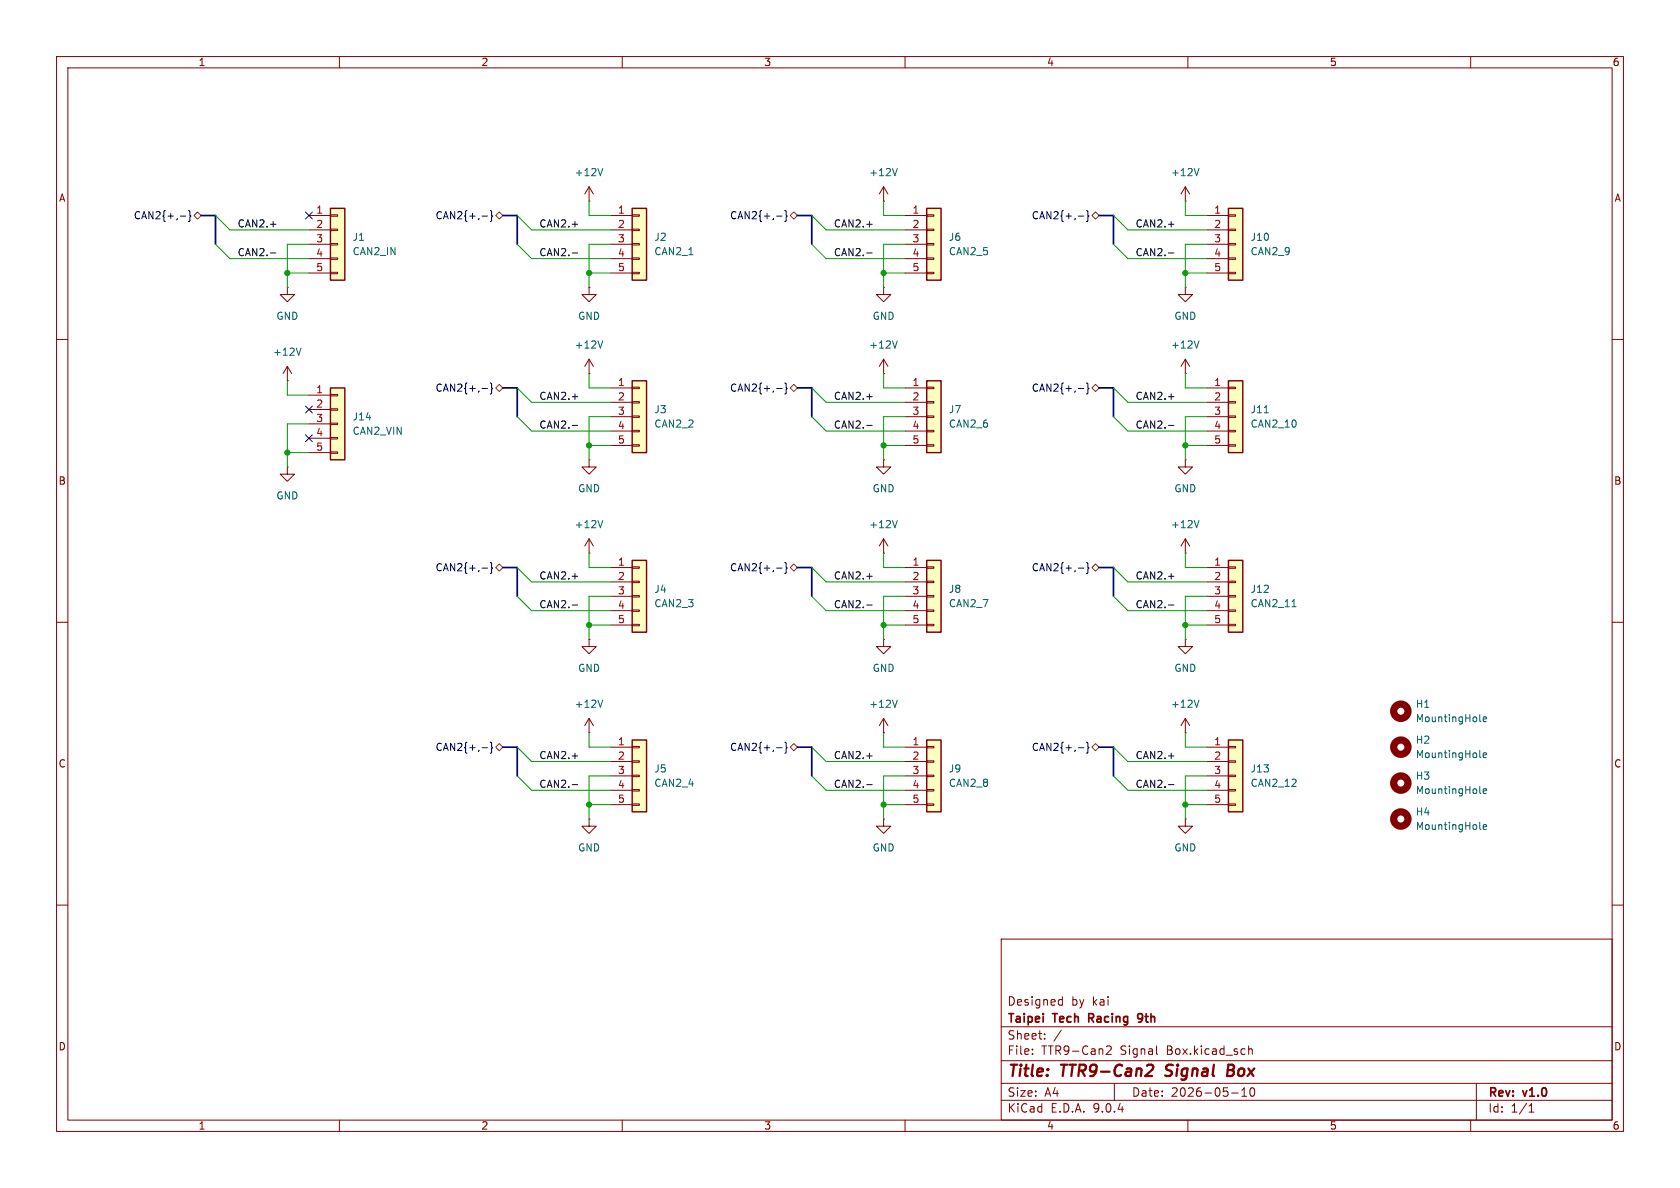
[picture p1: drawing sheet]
<svg xmlns="http://www.w3.org/2000/svg" width="297mm" height="210mm" viewBox="0 0 297 210" stroke-linecap="round" stroke-linejoin="round" font-family="sans-serif">
<g fill="none" stroke="#840000" stroke-width=".18">
<path d="M10 10h277v190h-277zM12 12h273v186h-273zM60 10v2M110 10v2M160 10v2M210 10v2M260 10v2M10 60h2M285 60h2M10 110h2M285 110h2M10 160h2"/>
<path d="M177 166h108v32h-108zM187.4 176.7l.4 .1M187.8 176.2v1.5M187.8 177.6l-.4 .1M285 160h2M60 198v2M110 198v2M160 198v2M177 194.5h108M177 191.5h108M177 187.5h108M177 181.5h108"/>
<path d="M182.5 186.3v.1M182.5 185.5v.1M184.7 183.6v.1M184.7 182.8v.1M187.6 182.1l-1.3 2M195.6 185l.6-.1 .2 .1 .1 .3-1 1.1h1M197 191.5v3M204.5 186.2l.2 .2M210 198v2M217.7 193.2h1.2M219.5 193.8h.9M219.5 192.7l.5-.4v1.5"/>
<path d="M220.7 184.9v1.5M220.7 185.5l.3-.1 .3 .1 .1 .9M221.1 192.4l.2-.1a.81 .81 0 0 1 .6 .6 .81 .81 0 0 1-.3 .8l-.1 .1a.81 .81 0 0 1-.4-1.4zM260 198v2M261 191.5v6.5M270.3 196.6h.9M270.3 195.5l.4-.4v1.5"/>
</g>
<path d="M203.1 188.2h.5a.45 .45 0 0 1 .3 .6l-.2 .3-1.3 1.1h1.3M206 190.1l.3 .1M206.3 188.4l-.1 .2v.4M217.1 189.2h.6M217.7 189.2l.3 .1M217.8 188.2h-.6l-.3 2 1-.1M217.9 189.1l-.2 .1" fill="none" stroke="#840000" stroke-width=".4"/>
<path d="M192.5 180h.6M193.1 179.2h-.6v1.5M201.8 179.3l-.4-.1-.3 .3 .2 .5h.5M201.9 180.3a.53 .53 0 0 1-.6 .4" fill="none" stroke="#840000" stroke-width=".3"/>
<path d="M163.8 130.8h2.6v12.7h-2.6z" fill="#ffffc2"/>
<path d="M163.8 130.8h2.6v12.7h-2.6z" fill="none" stroke="#840000" stroke-width=".25"/>
<g fill="none" stroke="#840000" stroke-width=".18">
<path d="M160 132.1h3.8M160 134.6h3.8M160 137.2h3.8M160 139.7h3.8M163.8 132h1.3v.2h-1.3zM163.8 134.5h1.3v.2h-1.3zM163.8 137h1.3v.3h-1.3zM163.8 139.6h1.3v.2h-1.3zM209.5 129.5h.1M209.5 127l-.7 1.3M209.5 127l.8 1.3M209.5 127v2.5"/>
<path d="M160 142.2h3.8M163.8 142.1h1.3v.3h-1.3z"/>
</g>
<path d="M212 123.8l-.5 1.2M261.6 127.4l.2 .2M262.2 127.2l.6-.2v-.2l-.4-.1-.2 .2 .1 .6h.5" fill="none" stroke="#006464" stroke-width=".18"/>
<circle cx="247.6" cy="125.7" r="1.27" fill="none" stroke="#840000" stroke-width="1.3"/>
<path d="M217.2 99.1h2.5v12.7h-2.5z" fill="#ffffc2"/>
<path d="M217.2 99.1h2.5v12.7h-2.5z" fill="none" stroke="#840000" stroke-width=".25"/>
<g fill="none" stroke="#840000" stroke-width=".18">
<path d="M209.5 97.8h.1M209.5 95.3l-.7 1.2M209.5 95.3l.8 1.2M209.5 95.3v2.5M213.4 100.3h3.8M213.4 102.9h3.8M213.4 105.4h3.8M213.4 108h3.8M213.4 110.5h3.8M217.2 100.2h1.2v.3h-1.2zM217.2 102.7h1.2v.3h-1.2zM217.2 105.3h1.2v.2h-1.2z"/>
<path d="M217.2 107.8h1.2v.3h-1.2zM217.2 110.4h1.2v.2h-1.2z"/>
</g>
<path d="M212 92l-.5 1.3M228.4 107.3h.7M261.6 146.4l.2 .2M262.2 146.2l.6-.1v-.3h-.4l-.2 .2 .1 .6h.5" fill="none" stroke="#006464" stroke-width=".18"/>
<circle cx="247.6" cy="144.8" r="1.27" fill="none" stroke="#840000" stroke-width="1.3"/>
<path d="M111.8 36.8h2.5v12.7h-2.5z" fill="#ffffc2"/>
<path d="M111.8 36.8h2.5v12.7h-2.5z" fill="none" stroke="#840000" stroke-width=".25"/>
<g fill="none" stroke="#840000" stroke-width=".18">
<path d="M107.9 38.1h3.9M111.8 38h1.2v.2h-1.2zM107.9 40.6h3.9M107.9 43.2h3.9M107.9 45.7h3.9M107.9 48.3h3.9M111.8 40.5h1.2v.3h-1.2zM111.8 43.1h1.2v.2h-1.2zM111.8 45.6h1.2v.2h-1.2zM111.8 48.1h1.2v.3h-1.2zM209.5 66h.1M209.5 63.5l-.7 1.3"/>
<path d="M209.5 63.5l.8 1.3M209.5 63.5v2.5M156.2 97.8h.1M156.2 95.3l-.8 1.2M156.2 95.3l.8 1.2M156.2 95.3v2.5M104.1 129.5h.1M104.1 127l-.7 1.3M104.1 127l.8 1.3M104.1 127v2.5"/>
</g>
<path d="M212 60.3l-.5 1.2M158.6 92l-.4 1.3M106.6 123.8l-.5 1.2M262.2 139.9l.6-.2v-.2l-.4-.1-.2 .2 .1 .6h.5M261.6 140.1l.2 .2" fill="none" stroke="#006464" stroke-width=".18"/>
<circle cx="247.6" cy="138.4" r="1.27" fill="none" stroke="#840000" stroke-width="1.3"/>
<path d="M163.8 99.1h2.6v12.7h-2.6z" fill="#ffffc2"/>
<path d="M163.8 99.1h2.6v12.7h-2.6z" fill="none" stroke="#840000" stroke-width=".25"/>
<g fill="none" stroke="#840000" stroke-width=".18">
<path d="M209.5 50.8v1.3h1.3l-1.3 1.2-1.2-1.2h1.2M209.5 50.8h.1M209.5 81.3v1.3h1.3l-1.3 1.2-1.2-1.2h1.2M209.5 81.3h.1M104.1 113v1.3h1.3l-1.3 1.3-1.2-1.3h1.2M104.1 113h.1M160 100.3h3.8M160 102.9h3.8M160 105.4h3.8M160 108h3.8M160 110.5h3.8M163.8 100.2h1.3v.3h-1.3z"/>
<path d="M163.8 102.7h1.3v.3h-1.3zM163.8 105.3h1.3v.2h-1.3zM163.8 107.8h1.3v.3h-1.3zM163.8 110.4h1.3v.2h-1.3zM209.5 113v1.3h1.3l-1.3 1.3-1.2-1.3h1.2M209.5 113h.1"/>
</g>
<path d="M111.8 67.3h2.5v12.7h-2.5z" fill="#ffffc2"/>
<path d="M111.8 67.3h2.5v12.7h-2.5z" fill="none" stroke="#840000" stroke-width=".25"/>
<path d="M107.9 68.6h3.9M107.9 71.1h3.9M107.9 73.7h3.9M107.9 76.2h3.9M107.9 78.7h3.9M111.8 68.5h1.2v.2h-1.2zM111.8 71h1.2v.2h-1.2zM111.8 73.5h1.2v.3h-1.2zM111.8 76.1h1.2v.2h-1.2zM111.8 78.6h1.2v.3h-1.2zM156.2 144.8v1.3h1.3l-1.3 1.2-1.3-1.2h1.3M156.2 144.8h.1" fill="none" stroke="#840000" stroke-width=".18"/>
<path d="M163.8 36.8h2.6v12.7h-2.6z" fill="#ffffc2"/>
<path d="M163.8 36.8h2.6v12.7h-2.6z" fill="none" stroke="#840000" stroke-width=".25"/>
<path d="M160 38.1h3.8M163.8 38h1.3v.2h-1.3zM160 40.6h3.8M160 43.2h3.8M160 45.7h3.8M160 48.3h3.8M163.8 40.5h1.3v.3h-1.3zM163.8 43.1h1.3v.2h-1.3zM163.8 45.6h1.3v.2h-1.3zM163.8 48.1h1.3v.3h-1.3z" fill="none" stroke="#840000" stroke-width=".18"/>
<circle cx="247.6" cy="132.1" r="1.27" fill="none" stroke="#840000" stroke-width="1.3"/>
<path d="M261.6 133.7l.2 .2M262.2 133.5l.6-.1v-.3h-.4l-.2 .2 .1 .6h.5" fill="none" stroke="#006464" stroke-width=".18"/>
<path d="M163.8 67.3h2.6v12.7h-2.6z" fill="#ffffc2"/>
<path d="M163.8 67.3h2.6v12.7h-2.6z" fill="none" stroke="#840000" stroke-width=".25"/>
<path d="M160 68.6h3.8M160 71.1h3.8M160 73.7h3.8M160 76.2h3.8M160 78.7h3.8M163.8 68.5h1.3v.2h-1.3zM163.8 71h1.3v.2h-1.3zM163.8 73.5h1.3v.3h-1.3zM163.8 76.1h1.3v.2h-1.3zM163.8 78.6h1.3v.3h-1.3z" fill="none" stroke="#840000" stroke-width=".18"/>
<path d="M217.2 130.8h2.5v12.7h-2.5z" fill="#ffffc2"/>
<path d="M217.2 130.8h2.5v12.7h-2.5z" fill="none" stroke="#840000" stroke-width=".25"/>
<g fill="none" stroke="#840000" stroke-width=".18">
<path d="M104.1 35.6h.1M104.1 33l-.7 1.3M104.1 33l.8 1.3M104.1 33v2.6M156.2 35.6h.1M156.2 33l-.8 1.3M156.2 33l.8 1.3M156.2 33v2.6M156.2 50.8v1.3h1.3l-1.3 1.2-1.3-1.2h1.3M156.2 50.8h.1M156.2 66h.1M156.2 63.5v2.5"/>
<path d="M156.2 63.5l-.8 1.3M156.2 63.5l.8 1.3M50.8 82.6v1.2h1.3l-1.3 1.3-1.3-1.3h1.3M50.8 82.6h.1M156.2 81.3v1.3h1.3l-1.3 1.2-1.3-1.2h1.3M156.2 81.3h.1M213.4 132.1h3.8M213.4 134.6h3.8M213.4 137.2h3.8M213.4 139.7h3.8M217.2 132h1.2v.2h-1.2zM217.2 134.5h1.2v.2h-1.2z"/>
<path d="M217.2 137h1.2v.3h-1.2zM217.2 139.6h1.2v.2h-1.2zM209.5 144.8v1.3h1.3l-1.3 1.2-1.2-1.2h1.2M209.5 144.8h.1M213.4 142.2h3.8M217.2 142.1h1.2v.3h-1.2z"/>
</g>
<path d="M106.6 29.8l-.5 1.3M158.6 29.8l-.4 1.3M158.6 60.3l-.4 1.2" fill="none" stroke="#006464" stroke-width=".18"/>
<path d="M111.8 130.8h2.5v12.7h-2.5z" fill="#ffffc2"/>
<path d="M111.8 130.8h2.5v12.7h-2.5z" fill="none" stroke="#840000" stroke-width=".25"/>
<path d="M107.9 132.1h3.9M107.9 134.6h3.9M107.9 137.2h3.9M107.9 139.7h3.9M111.8 132h1.2v.2h-1.2zM111.8 134.5h1.2v.2h-1.2zM111.8 137h1.2v.3h-1.2zM111.8 139.6h1.2v.2h-1.2zM107.9 142.2h3.9M111.8 142.1h1.2v.3h-1.2z" fill="none" stroke="#840000" stroke-width=".18"/>
<path d="M217.2 67.3h2.5v12.7h-2.5z" fill="#ffffc2"/>
<path d="M217.2 67.3h2.5v12.7h-2.5z" fill="none" stroke="#840000" stroke-width=".25"/>
<g fill="none" stroke="#840000" stroke-width=".18">
<path d="M213.4 68.6h3.8M213.4 71.1h3.8M213.4 73.7h3.8M213.4 76.2h3.8M213.4 78.7h3.8M217.2 68.5h1.2v.2h-1.2zM217.2 71h1.2v.2h-1.2zM217.2 73.5h1.2v.3h-1.2zM217.2 76.1h1.2v.2h-1.2zM217.2 78.6h1.2v.3h-1.2zM156.2 129.5h.1M156.2 127l-.8 1.3"/>
<path d="M156.2 127l.8 1.3M156.2 127v2.5"/>
</g>
<path d="M223.5 73h.7M158.6 123.8l-.4 1.2" fill="none" stroke="#006464" stroke-width=".18"/>
<path d="M58.4 36.8h2.6v12.7h-2.6z" fill="#ffffc2"/>
<path d="M58.4 36.8h2.6v12.7h-2.6z" fill="none" stroke="#840000" stroke-width=".25"/>
<path d="M54.6 38.1h3.8M58.4 38h1.3v.2h-1.3zM54.6 40.6h3.8M54.6 43.2h3.8M54.6 45.7h3.8M54.6 48.3h3.8M58.4 40.5h1.3v.3h-1.3zM58.4 43.1h1.3v.2h-1.3zM58.4 45.6h1.3v.2h-1.3zM58.4 48.1h1.3v.3h-1.3z" fill="none" stroke="#840000" stroke-width=".18"/>
<path d="M111.8 99.1h2.5v12.7h-2.5z" fill="#ffffc2"/>
<path d="M111.8 99.1h2.5v12.7h-2.5z" fill="none" stroke="#840000" stroke-width=".25"/>
<path d="M107.9 100.3h3.9M107.9 102.9h3.9M107.9 105.4h3.9M107.9 108h3.9M107.9 110.5h3.9M111.8 100.2h1.2v.3h-1.2zM111.8 102.7h1.2v.3h-1.2zM111.8 105.3h1.2v.2h-1.2zM111.8 107.8h1.2v.3h-1.2zM111.8 110.4h1.2v.2h-1.2zM104.1 144.8v1.3h1.3l-1.3 1.2-1.2-1.2h1.2M104.1 144.8h.1" fill="none" stroke="#840000" stroke-width=".18"/>
<path d="M58.4 68.6h2.6v12.7h-2.6z" fill="#ffffc2"/>
<path d="M58.4 68.6h2.6v12.7h-2.6z" fill="none" stroke="#840000" stroke-width=".25"/>
<path d="M54.6 69.9h3.8M54.6 72.4h3.8M54.6 74.9h3.8M54.6 77.5h3.8M58.4 69.7h1.3v.3h-1.3zM58.4 72.3h1.3v.2h-1.3zM58.4 74.8h1.3v.3h-1.3zM58.4 77.3h1.3v.3h-1.3zM58.4 79.9h1.3v.2h-1.3zM54.6 80h3.8M156.2 113v1.3h1.3l-1.3 1.3-1.3-1.3h1.3M156.2 113h.1" fill="none" stroke="#840000" stroke-width=".18"/>
<path d="M217.2 36.8h2.5v12.7h-2.5z" fill="#ffffc2"/>
<path d="M217.2 36.8h2.5v12.7h-2.5z" fill="none" stroke="#840000" stroke-width=".25"/>
<g fill="none" stroke="#840000" stroke-width=".18">
<path d="M209.5 35.6h.1M209.5 33l-.7 1.3M209.5 33l.8 1.3M209.5 33v2.6M213.4 38.1h3.8M217.2 38h1.2v.2h-1.2zM50.8 50.8v1.3h1.3l-1.3 1.2-1.3-1.2h1.3M50.8 50.8h.1M104.1 50.8v1.3h1.3l-1.3 1.2-1.2-1.2h1.2M104.1 50.8h.1M213.4 40.6h3.8M213.4 43.2h3.8"/>
<path d="M213.4 45.7h3.8M213.4 48.3h3.8M217.2 40.5h1.2v.3h-1.2zM217.2 43.1h1.2v.2h-1.2zM217.2 45.6h1.2v.2h-1.2zM217.2 48.1h1.2v.3h-1.2zM50.8 67.3h.1M50.8 64.8l-.8 1.2M50.8 64.8l.8 1.2M50.8 64.8v2.5M104.1 66h.1M104.1 63.5l-.7 1.3"/>
<path d="M104.1 63.5l.8 1.3M104.1 63.5v2.5M104.1 81.3v1.3h1.3l-1.3 1.2-1.2-1.2h1.2M104.1 81.3h.1M104.1 97.8h.1M104.1 95.3v2.5M104.1 95.3l-.7 1.2M104.1 95.3l.8 1.2"/>
</g>
<path d="M212 29.8l-.5 1.3M53.2 61.5l-.4 1.3M106.6 60.3l-.5 1.2M106.6 92l-.5 1.3" fill="none" stroke="#006464" stroke-width=".18"/>
<g fill="none" stroke="#000084" stroke-width=".18">
<path d="M31.9 38.2h1M33.3 37.2l.3 .2v.6l.2 .2-.2 .2v.6l-.3 .2M54 37.5l1.2 1.2M55.2 37.5l-1.2 1.2M85.2 38.2h1M86.7 37.2l.2 .2v.6l.2 .2-.2 .2v.6l-.2 .2M137.3 38.2h1M138.7 37.2l.3 .2v.6l.2 .2-.2 .2v.6l-.3 .2M190.6 38.2h1M192.1 37.2l.2 .2v.6l.2 .2-.2 .2v.6l-.2 .2M54 76.9l1.2 1.2M54 71.8l1.2 1.2"/>
<path d="M55.2 76.9l-1.2 1.2M55.2 71.8l-1.2 1.2M85.2 68.7h1M86.7 67.7l.2 .2v.6l.2 .2-.2 .2v.6l-.2 .1M137.3 68.7h1M138.7 67.7l.3 .2v.6l.2 .2-.2 .2v.6l-.3 .1M190.6 68.7h1M192.1 67.7l.2 .2v.6l.2 .2-.2 .2v.6l-.2 .1M86.7 99.5l.2 .1v.6l.2 .2-.2 .2v.6l-.2 .2M138.7 99.5l.3 .1v.6l.2 .2-.2 .2v.6l-.3 .2M192.1 99.5l.2 .1v.6l.2 .2-.2 .2v.6l-.2 .2M85.2 100.4h1"/>
<path d="M137.3 100.4h1M190.6 100.4h1M85.2 132.2h1M86.7 131.2l.2 .2v.6l.2 .2-.2 .2v.6l-.2 .1M137.3 132.2h1M138.7 131.2l.3 .2v.6l.2 .2-.2 .2v.6l-.3 .1M190.6 132.2h1M192.1 131.2l.2 .2v.6l.2 .2-.2 .2v.6l-.2 .1"/>
</g>
<g fill="none" stroke="#725600" stroke-width=".18">
<path d="M34.3 38.1l.6-.6 .7 .6-.7 .6zM87.6 38.1l.7-.6 .6 .6-.6 .6zM139.7 38.1l.6-.6 .7 .6-.7 .6zM193 38.1l.7-.6 .6 .6-.6 .6zM87.6 68.6l.7-.7 .6 .7-.6 .6zM139.7 68.6l.6-.7 .7 .7-.7 .6zM193 68.6l.7-.7 .6 .7-.6 .6zM87.6 100.3l.7-.6 .6 .6-.6 .7zM139.7 100.3l.6-.6 .7 .6-.7 .7zM193 100.3l.7-.6 .6 .6-.6 .7zM87.6 132.1l.7-.7 .6 .7-.6 .6zM139.7 132.1l.6-.7 .7 .7-.7 .6z"/>
<path d="M193.7 131.4l.6 .7-.6 .6-.7-.6z"/>
</g>
<g fill="none" stroke="#0f0f0f" stroke-width=".18">
<path d="M47.8 39.6h1M101.2 39.6h.9M153.2 39.6h1M206.6 39.6h.9M47.8 44.7h1M101.2 44.7h.9M153.2 44.7h1M206.6 44.7h.9M101.2 75.2h.9M101.2 70.1h.9M153.2 75.2h1M153.2 70.1h1"/>
<path d="M206.6 75.2h.9M206.6 70.1h.9M101.2 107h.9M101.2 101.9h.9M153.2 107h1M153.2 101.9h1M206.6 107h.9M206.6 101.9h.9M101.2 133.6h.9M101.2 138.7h.9M153.2 133.6h1M153.2 138.7h1"/>
<path d="M206.6 133.6h.9M206.6 138.7h.9"/>
</g>
<g fill="none" stroke="#000084" stroke-width=".3">
<path d="M35.6 38.1h2.5v5.1M88.9 38.1h2.5v5.1M141 38.1h2.5v5.1M194.3 38.1h2.5v5.1M88.9 68.6h2.5v5.1M141 68.6h2.5v5.1M194.3 68.6h2.5v5.1M88.9 100.3h2.5v5.1M141 100.3h2.5v5.1M194.3 100.3h2.5v5.1M88.9 132.1h2.5v5.1M141 132.1h2.5v5.1"/>
<path d="M194.3 132.1h2.5v5.1"/>
</g>
<g fill="none" stroke="#009600" stroke-width=".18">
<path d="M38.1 38.1l2.5 2.5h14M91.4 38.1l2.6 2.5h13.9M104.1 35.6v2.5h3.8M143.5 38.1l2.5 2.5h14M156.2 35.6v2.5h3.8M196.8 38.1l2.6 2.5h14M209.5 35.6v2.5h3.9M38.1 43.2l2.5 2.5h14M50.8 48.3h3.8M54.6 43.2h-3.8v7.6M91.4 43.2l2.6 2.5h13.9M104.1 48.3h3.8"/>
<path d="M107.9 43.2h-3.8v7.6M143.5 43.2l2.5 2.5h14M156.2 48.3h3.8M160 43.2h-3.8v7.6M196.8 43.2l2.6 2.5h14M209.5 48.3h3.9M213.4 43.2h-3.9v7.6M50.8 67.3v2.6h3.8M54.6 74.9h-3.8v7.7M91.4 68.6l2.6 2.5h13.9M91.4 73.7l2.6 2.5h13.9M104.1 66v2.6h3.8"/>
<path d="M104.1 78.7h3.8M107.9 73.7h-3.8v7.6M143.5 68.6l2.5 2.5h14M143.5 73.7l2.5 2.5h14M156.2 66v2.6h3.8M156.2 78.7h3.8M160 73.7h-3.8v7.6M196.8 68.6l2.6 2.5h14M196.8 73.7l2.6 2.5h14M209.5 66v2.6h3.9M209.5 78.7h3.9M213.4 73.7h-3.9v7.6"/>
<path d="M50.8 80h3.8M104.1 97.8v2.5h3.8M156.2 97.8v2.5h3.8M209.5 97.8v2.5h3.9M91.4 100.3l2.6 2.6h13.9M91.4 105.4l2.6 2.6h13.9M104.1 110.5h3.8M107.9 105.4h-3.8v7.6M143.5 100.3l2.5 2.6h14M143.5 105.4l2.5 2.6h14M156.2 110.5h3.8M160 105.4h-3.8v7.6"/>
<path d="M196.8 100.3l2.6 2.6h14M196.8 105.4l2.6 2.6h14M209.5 110.5h3.9M213.4 105.4h-3.9v7.6M91.4 132.1l2.6 2.5h13.9M91.4 137.2l2.6 2.5h13.9M104.1 129.5v2.6h3.8M107.9 137.2h-3.8v7.6M143.5 132.1l2.5 2.5h14M143.5 137.2l2.5 2.5h14M156.2 129.5v2.6h3.8M160 137.2h-3.8v7.6"/>
<path d="M196.8 132.1l2.6 2.5h14M196.8 137.2l2.6 2.5h14M209.5 129.5v2.6h3.9M213.4 137.2h-3.9v7.6M104.1 142.2h3.8M156.2 142.2h3.8M209.5 142.2h3.9"/>
</g>
<g fill="#009600" stroke="#009600" stroke-width=".18">
<circle cx="156.2" cy="142.2" r=".46"/>
<circle cx="156.2" cy="110.5" r=".46"/>
<circle cx="104.1" cy="48.3" r=".46"/>
<circle cx="104.1" cy="78.7" r=".46"/>
<circle cx="209.5" cy="78.7" r=".46"/>
<circle cx="209.5" cy="48.3" r=".46"/>
<circle cx="50.8" cy="80" r=".46"/>
<circle cx="104.1" cy="142.2" r=".46"/>
<circle cx="104.1" cy="110.5" r=".46"/>
<circle cx="156.2" cy="48.3" r=".46"/>
<circle cx="156.2" cy="78.7" r=".46"/>
<circle cx="209.5" cy="142.2" r=".46"/>
<circle cx="209.5" cy="110.5" r=".46"/>
<circle cx="50.8" cy="48.3" r=".46"/>
</g>
<g font-size="2.8" fill="#840000">
<text x="178" y="190.9">Title:</text>
<text x="187.7" y="190.9">TTR9-Can2</text>
<text x="206.9" y="190.9">Signal</text>
<text x="218.6" y="190.9">Box</text>
</g>
<g font-size="2.1" fill="#840000">
<text x="178" y="178">Designed</text>
<text x="189.4" y="178">by</text>
<text x="193.2" y="178">kai</text>
<text x="178" y="184">Sheet:</text>
<text x="178" y="181.2">Taipei</text>
<text x="186.3" y="181.2">Tech</text>
<text x="193.1" y="181.2">Racing</text>
<text x="202.4" y="181.2">9th</text>
<text x="178" y="186.7">File:</text>
<text x="184.1" y="186.7">TTR9-Can2</text>
<text x="198.1" y="186.7">Signal</text>
<text x="206.4" y="186.7">Box.kicad_sch</text>
<text x="178" y="196.9">KiCad</text>
<text x="178" y="194.1">Size:</text>
<text x="184.7" y="194.1">A4</text>
<text x="185.7" y="196.9">E.D.A.</text>
<text x="193.3" y="196.9">9.0.4</text>
<text x="200" y="194.1">Date:</text>
<text x="207" y="194.1">2026-05-10</text>
<text x="263" y="194.3">Rev:</text>
<text x="263" y="196.9">Id:</text>
<text x="267.1" y="196.9">1/1</text>
<text x="269.4" y="194.3">v1.0</text>
</g>
<g font-size="1.8" fill="#840000">
<text x="35" y="11.9">1</text>
<text x="85" y="11.9">2</text>
<text x="135" y="11.9">3</text>
<text x="185" y="11.9">4</text>
<text x="235" y="11.9">5</text>
<text x="285" y="11.9">6</text>
<text x="10.3" y="35.9">A</text>
<text x="285.3" y="35.9">A</text>
<text x="10.3" y="85.9">B</text>
<text x="285.3" y="85.9">B</text>
<text x="10.3" y="135.9">C</text>
<text x="285.3" y="135.9">C</text>
<text x="10.3" y="185.9">D</text>
<text x="285.3" y="185.9">D</text>
<text x="35" y="199.9">1</text>
<text x="85" y="199.9">2</text>
<text x="135" y="199.9">3</text>
<text x="185" y="199.9">4</text>
<text x="235" y="199.9">5</text>
<text x="285" y="199.9">6</text>
</g>
<g font-size="1.8" fill="#006464">
<text x="101.5" y="31.3">+12V</text>
<text x="153.6" y="31.3">+12V</text>
<text x="206.9" y="31.3">+12V</text>
<text x="62.2" y="42.8">J1</text>
<text x="62.2" y="45.3">CAN2_IN</text>
<text x="115.6" y="42.8">J2</text>
<text x="115.6" y="45.3">CAN2_1</text>
<text x="167.6" y="42.8">J6</text>
<text x="167.6" y="45.3">CAN2_5</text>
<text x="221" y="45.3">CAN2_9</text>
<text x="221" y="42.8">J10</text>
<text x="48.8" y="56.7">GND</text>
<text x="102.1" y="56.7">GND</text>
<text x="154.2" y="56.7">GND</text>
<text x="207.5" y="56.7">GND</text>
<text x="48.2" y="63.1">+12V</text>
<text x="101.5" y="61.8">+12V</text>
<text x="153.6" y="61.8">+12V</text>
<text x="206.9" y="61.8">+12V</text>
<text x="62.2" y="77.1">CAN2_VIN</text>
<text x="62.2" y="74.5">J14</text>
<text x="115.6" y="73.3">J3</text>
<text x="115.6" y="75.8">CAN2_2</text>
<text x="167.6" y="73.3">J7</text>
<text x="167.6" y="75.8">CAN2_6</text>
<text x="221" y="73.3">J11</text>
<text x="221" y="75.8">CAN2_10</text>
<text x="48.8" y="88.5">GND</text>
<text x="102.1" y="87.2">GND</text>
<text x="154.2" y="87.2">GND</text>
<text x="207.5" y="87.2">GND</text>
<text x="101.5" y="93.6">+12V</text>
<text x="153.6" y="93.6">+12V</text>
<text x="206.9" y="93.6">+12V</text>
<text x="115.6" y="105">J4</text>
<text x="115.6" y="107.5">CAN2_3</text>
<text x="167.6" y="105">J8</text>
<text x="167.6" y="107.5">CAN2_7</text>
<text x="221" y="105">J12</text>
<text x="221" y="107.5">CAN2_11</text>
<text x="102.1" y="119">GND</text>
<text x="154.2" y="119">GND</text>
<text x="207.5" y="119">GND</text>
<text x="101.5" y="125.3">+12V</text>
<text x="153.6" y="125.3">+12V</text>
<text x="206.9" y="125.3">+12V</text>
<text x="250.2" y="125.3">H1</text>
<text x="250.2" y="127.9">MountingHole</text>
<text x="250.2" y="131.7">H2</text>
<text x="115.6" y="136.8">J5</text>
<text x="167.6" y="136.8">J9</text>
<text x="221" y="136.8">J13</text>
<text x="250.2" y="134.2">MountingHole</text>
<text x="115.6" y="139.3">CAN2_4</text>
<text x="167.6" y="139.3">CAN2_8</text>
<text x="221" y="139.3">CAN2_12</text>
<text x="250.2" y="138">H3</text>
<text x="250.2" y="140.6">MountingHole</text>
<text x="250.2" y="144.4">H4</text>
<text x="250.2" y="146.9">MountingHole</text>
<text x="102.1" y="150.7">GND</text>
<text x="154.2" y="150.7">GND</text>
<text x="207.5" y="150.7">GND</text>
</g>
<g font-size="1.8" fill="#000084">
<text x="23.6" y="39">CAN2{+,-}</text>
<text x="76.9" y="39">CAN2{+,-}</text>
<text x="129" y="39">CAN2{+,-}</text>
<text x="182.3" y="39">CAN2{+,-}</text>
<text x="76.9" y="69.4">CAN2{+,-}</text>
<text x="129" y="69.4">CAN2{+,-}</text>
<text x="182.3" y="69.4">CAN2{+,-}</text>
<text x="76.9" y="101.2">CAN2{+,-}</text>
<text x="129" y="101.2">CAN2{+,-}</text>
<text x="182.3" y="101.2">CAN2{+,-}</text>
<text x="76.9" y="132.9">CAN2{+,-}</text>
<text x="129" y="132.9">CAN2{+,-}</text>
<text x="182.3" y="132.9">CAN2{+,-}</text>
</g>
<g font-size="1.8" fill="#0f0f0f">
<text x="41.9" y="40.3">CAN2.+</text>
<text x="95.2" y="40.3">CAN2.+</text>
<text x="147.3" y="40.3">CAN2.+</text>
<text x="200.7" y="40.3">CAN2.+</text>
<text x="41.9" y="45.4">CAN2.-</text>
<text x="95.2" y="45.4">CAN2.-</text>
<text x="147.3" y="45.4">CAN2.-</text>
<text x="200.7" y="45.4">CAN2.-</text>
<text x="95.2" y="70.8">CAN2.+</text>
<text x="147.3" y="70.8">CAN2.+</text>
<text x="200.7" y="70.8">CAN2.+</text>
<text x="95.2" y="75.9">CAN2.-</text>
<text x="147.3" y="75.9">CAN2.-</text>
<text x="200.7" y="75.9">CAN2.-</text>
<text x="95.2" y="102.5">CAN2.+</text>
<text x="95.2" y="107.6">CAN2.-</text>
<text x="147.3" y="107.6">CAN2.-</text>
<text x="147.3" y="102.5">CAN2.+</text>
<text x="200.7" y="102.5">CAN2.+</text>
<text x="200.7" y="107.6">CAN2.-</text>
<text x="95.2" y="134.3">CAN2.+</text>
<text x="147.3" y="134.3">CAN2.+</text>
<text x="200.7" y="134.3">CAN2.+</text>
<text x="95.2" y="139.4">CAN2.-</text>
<text x="147.3" y="139.4">CAN2.-</text>
<text x="200.7" y="139.4">CAN2.-</text>
</g>
<g font-size="1.8" fill="#a90000">
<text x="55.8" y="37.8">1</text>
<text x="55.8" y="40.4">2</text>
<text x="109.1" y="37.8">1</text>
<text x="109.1" y="40.4">2</text>
<text x="161.2" y="37.8">1</text>
<text x="161.2" y="40.4">2</text>
<text x="214.6" y="37.8">1</text>
<text x="214.6" y="40.4">2</text>
<text x="55.8" y="42.9">3</text>
<text x="55.8" y="45.5">4</text>
<text x="109.1" y="42.9">3</text>
<text x="109.1" y="45.5">4</text>
<text x="161.2" y="42.9">3</text>
<text x="161.2" y="45.5">4</text>
<text x="214.6" y="42.9">3</text>
<text x="214.6" y="45.5">4</text>
<text x="55.8" y="48">5</text>
<text x="109.1" y="48">5</text>
<text x="161.2" y="48">5</text>
<text x="214.6" y="48">5</text>
<text x="55.8" y="69.6">1</text>
<text x="109.1" y="68.3">1</text>
<text x="109.1" y="70.9">2</text>
<text x="161.2" y="68.3">1</text>
<text x="161.2" y="70.9">2</text>
<text x="214.6" y="68.3">1</text>
<text x="214.6" y="70.9">2</text>
<text x="55.8" y="72.1">2</text>
<text x="55.8" y="74.7">3</text>
<text x="55.8" y="77.2">4</text>
<text x="109.1" y="73.4">3</text>
<text x="109.1" y="75.9">4</text>
<text x="161.2" y="73.4">3</text>
<text x="161.2" y="75.9">4</text>
<text x="214.6" y="73.4">3</text>
<text x="214.6" y="75.9">4</text>
<text x="55.8" y="79.8">5</text>
<text x="109.1" y="78.5">5</text>
<text x="161.2" y="78.5">5</text>
<text x="214.6" y="78.5">5</text>
<text x="109.1" y="100.1">1</text>
<text x="161.2" y="100.1">1</text>
<text x="214.6" y="100.1">1</text>
<text x="109.1" y="102.6">2</text>
<text x="109.1" y="105.2">3</text>
<text x="109.1" y="107.7">4</text>
<text x="161.2" y="102.6">2</text>
<text x="161.2" y="105.2">3</text>
<text x="161.2" y="107.7">4</text>
<text x="214.6" y="102.6">2</text>
<text x="214.6" y="105.2">3</text>
<text x="214.6" y="107.7">4</text>
<text x="109.1" y="110.2">5</text>
<text x="161.2" y="110.2">5</text>
<text x="214.6" y="110.2">5</text>
<text x="109.1" y="131.8">1</text>
<text x="161.2" y="131.8">1</text>
<text x="214.6" y="131.8">1</text>
<text x="109.1" y="134.4">2</text>
<text x="109.1" y="136.9">3</text>
<text x="161.2" y="134.4">2</text>
<text x="161.2" y="136.9">3</text>
<text x="214.6" y="134.4">2</text>
<text x="214.6" y="136.9">3</text>
<text x="109.1" y="139.4">4</text>
<text x="109.1" y="142">5</text>
<text x="161.2" y="139.4">4</text>
<text x="161.2" y="142">5</text>
<text x="214.6" y="139.4">4</text>
<text x="214.6" y="142">5</text>
</g>
</svg>
